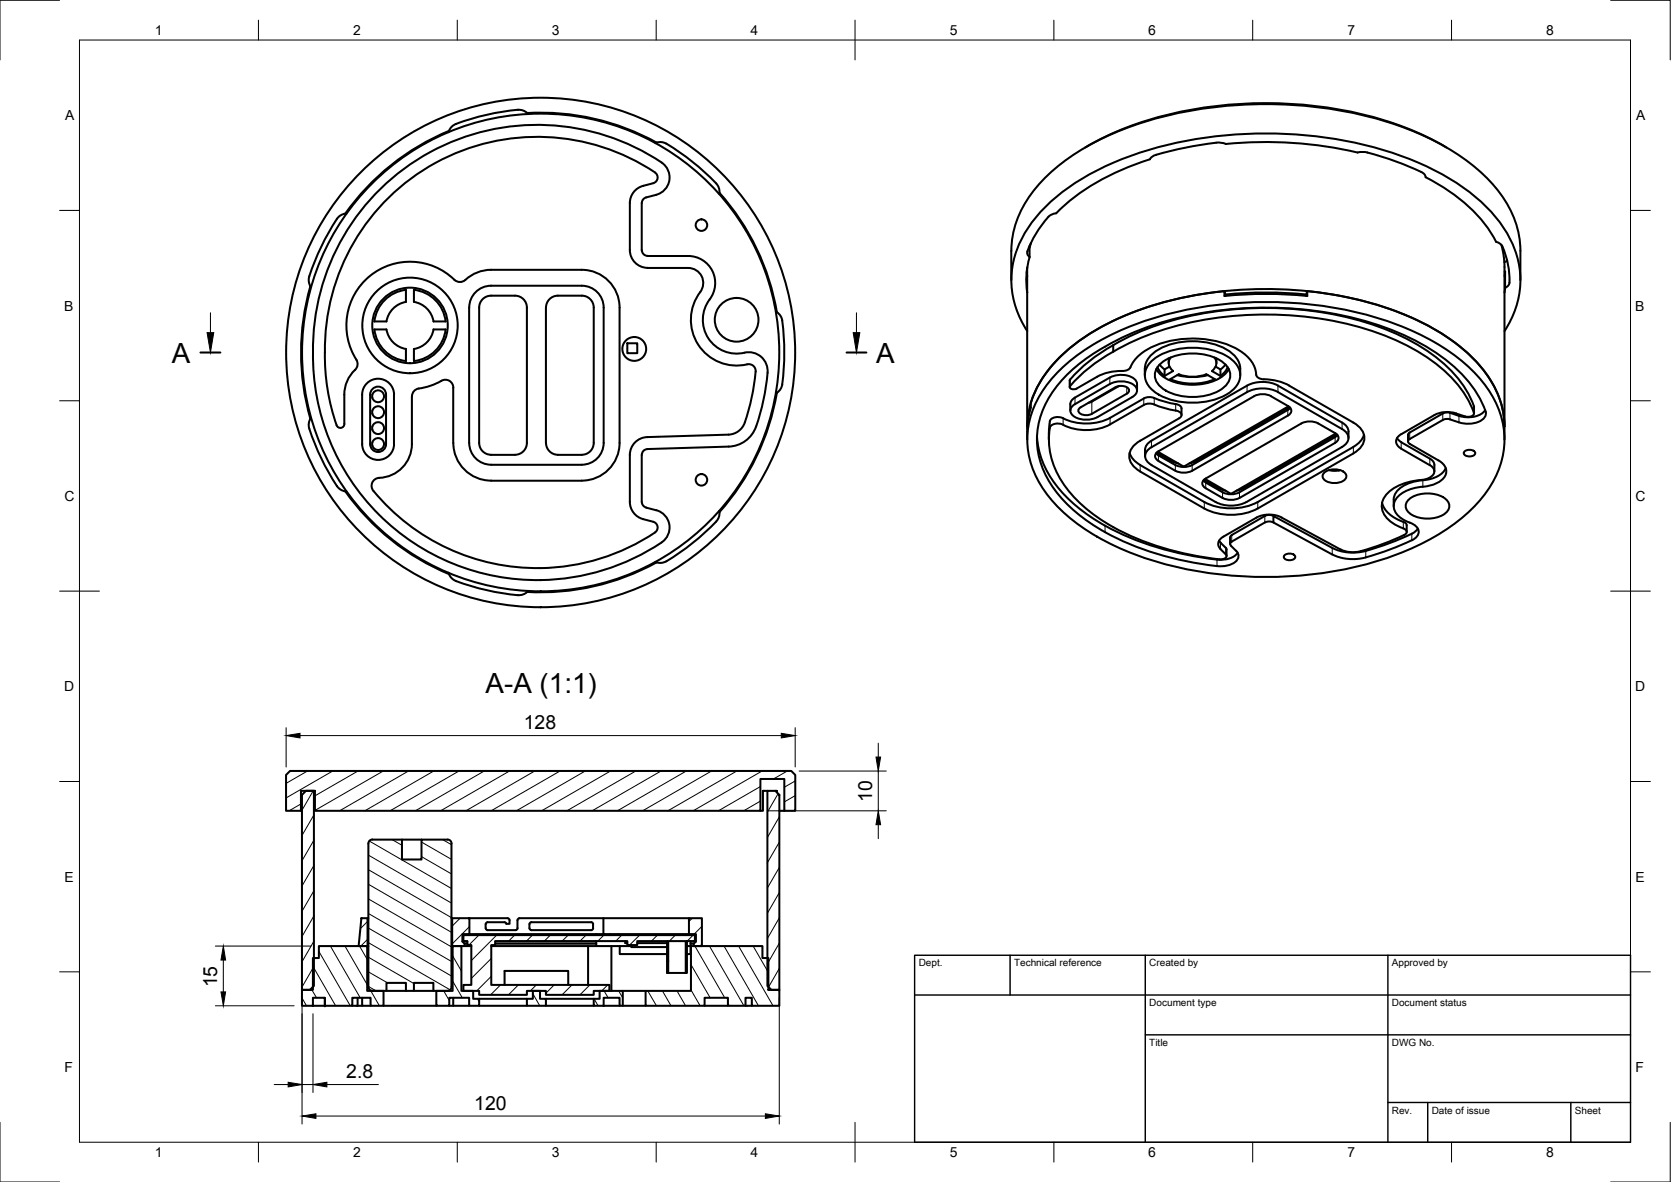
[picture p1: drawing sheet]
<svg xmlns="http://www.w3.org/2000/svg" width="420mm" height="297mm" viewBox="0 0 420 297" stroke-linecap="round" stroke-linejoin="round" font-family="sans-serif">
<!-- layer: Visible -->
<g fill="none" stroke="#000" stroke-width=".51">
<path d="M112.9 32.9a60.3 60.3 0 0 0-26.1 20.8M114.6 31.2l-1.2 .8-.6 1.2M132.6 28.4l.2 .3M132.6 28.4l-.9-.6a4.4 4.4 0 0 0-2.7-.1 61.3 61.3 0 0 0-14.3 3.4M132.6 28.4a60.2 60.2 0 0 1 32.5 7.4M165.1 35.8l1-.1 1.5 .4M165.1 35.8l-.3 .2M167.6 36.1a58.4 58.4 0 0 1 12.8 10.4l.4 .9 .1 1.4M272.9 37.1a88.5 88.5 0 0 1 43-11.2 95.3 95.3 0 0 1 43.6 8.9l4.2 2.3M305.8 35.9l-9 1.5a27.8 27.8 0 0 0-7.2 2.1l-.5 .5a56.2 56.2 0 0 0-23.5 13.6M305.8 35.9l1-.1 1.4 .4a102.1 102.1 0 0 1 33.1 2.1l1-.1a33.8 33.8 0 0 1 8.6 2.3l6.5 2.7 .9 .7 .2 .6a39.7 39.7 0 0 1 17.7 16.3l.8 .3a2.47 2.47 0 0 1 1.1 1.7 19.7 19.7 0 0 1 1.4 8.5l-.4 .6-.6 .4M86.8 53.7l-1 .3a4.3 4.3 0 0 0-1.8 2.1 61.3 61.3 0 0 0-6.2 13.3"/>
<path d="M87.2 53.7h-.4M161.4 51.1v11.7a1.49 1.49 0 0 0 1.5 1.5h10.2a6.8 6.8 0 0 1 6 3.8 6.8 6.8 0 0 1-.7 7.1 8.6 8.6 0 0 0-.1 10.1 8.6 8.6 0 0 0 9.5 3.2 4.9 4.9 0 0 1 5.1 6.4l-1.2 6.8-1.6 5.5M162.5 49.6a1.49 1.49 0 0 0-1.1 1.5M165 49l-2.5 .6M165 48.9a4.5 4.5 0 0 0 3.3-3.6 4.5 4.5 0 0 0-1.9-4.5 56.5 56.5 0 0 0-60.2-1.5 56.5 56.5 0 0 0-27.4 53.6 56.4 56.4 0 0 0 57.2 52.9M180.9 48.4a60.3 60.3 0 0 1 14.4 30.1M263.6 54.5a27.5 27.5 0 0 0-5.3 8.7M265.6 53.6l-1 .2-1 .7M77.8 69.4l-.1 1.6 .5 1.2M78 71.9a60.3 60.3 0 0 0 0 33.3M104.1 72.8a9 9 0 0 1 7.9 8h-3a6 6 0 0 0-4.9-4.9zM114.2 70.3a16 16 0 0 0-21.2-.9 16 16 0 0 0-3.4 21"/>
<path d="M114.2 70.3a2.21 2.21 0 0 0 3.4-.5 9.5 9.5 0 0 1 5.9-2h22.8a9.5 9.5 0 0 1 9.5 9.5v34M140.3 74.3h6a2.99 2.99 0 0 1 3 3v34M140.3 74.3a2.99 2.99 0 0 0-3 3v34M162.8 67.3h10.2M162.8 67.3a4.5 4.5 0 0 1-4.4-4.5v-11.8a4.5 4.5 0 0 1 3.3-4.3l2.6-.7a1.51 1.51 0 0 0 1-1.2 1.51 1.51 0 0 0-.6-1.5 53.5 53.5 0 0 0-57.1-1.3 53.5 53.5 0 0 0-25.8 50.9 50.1 50.1 0 0 0 3 14.3 1.01 1.01 0 0 0 1.1 .3 1.01 1.01 0 0 0 .7-1M173 67.3a3.8 3.8 0 0 1 3.4 2.1 3.8 3.8 0 0 1-.3 4 11.5 11.5 0 0 0-.4 13.4 11.5 11.5 0 0 0 12.6 4.7 1.75 1.75 0 0 1 1.7 1.9M195.1 78.3l.3 .2M195.4 78.5l.7 .7a4.2 4.2 0 0 1 .7 2.6 59.3 59.3 0 0 1-.2 15.3l-.5 .9-.7 .7M254.3 70.4v-7.4a26.2 26.2 0 0 1 8.7-18.6 62 62 0 0 1 26.6-14.3 105.7 105.7 0 0 1 64.5 2.4 54.5 54.5 0 0 1 21.4 14 25.4 25.4 0 0 1 6.8 16.5v7.4M258.1 68.3l.2 1.2M258.3 67.2v40M258.3 63.2a1.22 1.22 0 0 0 .6 1.4"/>
<path d="M258.9 61.8v2.8M258.9 64.6a20.2 20.2 0 0 0-.6 9M259.2 61.1l-.3 1.1M307.9 73.2a76.9 76.9 0 0 0-36.1 12.1 31.4 31.4 0 0 0-12.6 15.9M308.1 74l4.4-.3 5.8-.2 5.8 .2 4.4 .3M328.4 74l.3-.8v1.2l-4.4-.4-6-.1-6 .1-4.4 .4v-1.2l.2 1.2M328.4 74v.4M328.7 73.2a77.4 77.4 0 0 1 35.6 11.8 32.4 32.4 0 0 1 13 16l.9 4.1 .1 2.1a24.2 24.2 0 0 0-7.4-16.6 57.2 57.2 0 0 0-25.3-14.2 99.1 99.1 0 0 0-60.5 2 47.8 47.8 0 0 0-22.4 15.8 22.3 22.3 0 0 0-4.4 13.6M377.5 61.5a20.4 20.4 0 0 1 .8 5.6v43.4M378.3 69.5l.1-1.2-.1 5.3M378.5 68.3h-.2M379 65.5l-.7 .4"/>
<path d="M89.6 90.4a2.24 2.24 0 0 1-.9 3.1 8.5 8.5 0 0 0-2.1 5.7v7.3M92.2 96.3a4 4 0 0 1 4.4-.8 4 4 0 0 1 2.5 3.7v12.4a4 4 0 0 1-4 4 4 4 0 0 1-4-4v-12.4a4 4 0 0 1 1.1-2.9zM93.7 97.7a2 2 0 0 1 2.1-.4 2 2 0 0 1 1.3 1.9v12.4a2 2 0 0 1-2 2 2 2 0 0 1-2-2v-12.4v-.6zM94.1 80.8h3.1a6 6 0 0 1 4.9-4.9v-3.1a9 9 0 0 0-8 8M94.1 82.8a9 9 0 0 0 8 7.9v-3a6 6 0 0 1-4.9-4.9h-3.1M109 82.8h3a9 9 0 0 1-7.9 7.9v-3a5.9 5.9 0 0 0 4.9-4.9zM111 95.7a2 2 0 0 1 3 1.7v13.9M111 95.7a17.2 17.2 0 0 1-6.2 2.1 2 2 0 0 0-1.2 1.8v12a8.6 8.6 0 0 1-8.7 8.6 2 2 0 0 0-1 3.2 53.4 53.4 0 0 0 70.8 10.4M157.7 86.3h2.5v2.5h-2.5zM190 93.4a51.8 51.8 0 0 1-3 13.4 4.5 4.5 0 0 1-3.8 2.4l-20.4 .6M195.3 98.7a60.3 60.3 0 0 1-14.4 30M195.4 98.7l-.3 .1"/>
<path d="M258.3 83.2a22.7 22.7 0 0 1 .9-26.9 49 49 0 0 1 20.8-15.4 104.3 104.3 0 0 1 61.5-4.9 71.2 71.2 0 0 1 29.5 13.5 29.2 29.2 0 0 1 11.1 18.1 22.9 22.9 0 0 1-3.8 15.6M266.1 93.4a58.1 58.1 0 0 1 26-14.1 99.4 99.4 0 0 1 59.2 2.3 50.9 50.9 0 0 1 21 13.8 21.8 21.8 0 0 1 4 23.8 36.3 36.3 0 0 1-15.6 15.7 86.9 86.9 0 0 1-42.4 10.1 86.9 86.9 0 0 1-42.4-10.1 36.3 36.3 0 0 1-15.7-15.7 21.2 21.2 0 0 1 2.5-21.8zM269.1 95.4l-.1 1.9M277.8 87.1a34.1 34.1 0 0 0-15.5 15.7 20.2 20.2 0 0 0 3.4 21 48.1 48.1 0 0 0 21.1 14 77.1 77.1 0 0 0 20.7 4.5 3.9 3.9 0 0 0 3.9-2.4l-.2-1-.4-.5M277.8 87.1a80 80 0 0 1 38.6-9.8 84.8 84.8 0 0 1 39.6 8.3 37.7 37.7 0 0 1 16.2 14.6l1.4 3.2a2.27 2.27 0 0 1-1.9 2.6l-1.3 .4-1.4 .1a12.1 12.1 0 0 1-4.4-1.1M279.1 96.5l-8.8 5.1a1.72 1.72 0 0 0-1.2 1.6 1.72 1.72 0 0 0 1.2 1.6 6.3 6.3 0 0 0 5.6 0M279.1 94.9l-8.8 5-.7 .6a2.97 2.97 0 0 0-.5 2.7M279.1 96.5a5.6 5.6 0 0 1 6.6 .9 1.65 1.65 0 0 1-1 2.3l-8.8 5.1M279.1 94.9a5.8 5.8 0 0 1 6.5 .7l.3 .9v1.6M279.9 86.7v1.7M279.9 88.4a38.9 38.9 0 0 0-10.8 8.6M279.9 86.7a38.9 38.9 0 0 0-10.8 8.7"/>
<path d="M279.9 88.4a76.5 76.5 0 0 1 38.4-9.4 77 77 0 0 1 38.4 9.4 31 31 0 0 1 13.9 15.3 1.46 1.46 0 0 1-2.2 1M279.9 86.7a76.5 76.5 0 0 1 38.4-9.3 77 77 0 0 1 38.4 9.4 31 31 0 0 1 13.9 15.3v1.8M281.3 97l-6.8 3.9-.8 .3M284.2 92.3a2.76 2.76 0 0 1-2.9 .9l-1.7 .2-2.3 .6-6.6 3.7-1 .1a.6 .6 0 0 1-.6-.8M284.2 92.3a11.7 11.7 0 0 1 7.6-6 25.2 25.2 0 0 1 19.8 1.8 8.1 8.1 0 0 1 4.4 6.4 2.72 2.72 0 0 0 2.7 .8l2.6 .5 2.2 .8 16.8 9.6M287.8 94.3a6.3 6.3 0 0 1 4.1-6.8 18.7 18.7 0 0 1 16.9 .6 5.9 5.9 0 0 1 3 6.2M289.4 90.9a16.6 16.6 0 0 1 14-3.2 10.8 10.8 0 0 1 8.1 4.8 4.7 4.7 0 0 1-2.1 6 18.1 18.1 0 0 1-19.1 0 4.7 4.7 0 0 1-.9-7.6zM290.7 92.8a8.8 8.8 0 0 0 6.7 3.7 13.3 13.3 0 0 0 10.6-2.4l1-1.3M291 92.3l.7 1.1 1.1 1.1M291.5 91.7a13.3 13.3 0 0 1 11.9-2.5 8 8 0 0 1 5.7 4 4.1 4.1 0 0 1-2.5 5 14.5 14.5 0 0 1-14.4-.7 3.7 3.7 0 0 1-.7-5.8zM291.6 91.6l1.2 1.2M293.9 90.1v1.1"/>
<path d="M294 92.1l-1.2 .7v1.7M294.4 89.8a2.29 2.29 0 0 0 .6 3.4l-2.2 1.3M296 94.3a15.2 15.2 0 0 0 7.7 0M303.3 94a9.8 9.8 0 0 1-6.9 .1l-2.2 1.2a14.5 14.5 0 0 0 11.3 0l-2.2-1.2M305.3 89.8a2.29 2.29 0 0 1-.6 3.4l2.2 1.3M305.6 92.1l1.3 .7v1.7M305.9 90.1v1.1M308.1 91.6l-1.2 1.2M308.7 92.3l-.7 1.1-1.1 1.1M313.6 98.5l-24.1 13.9a2.36 2.36 0 0 0-1.6 2.2 2.36 2.36 0 0 0 1.6 2.3l16.1 9.3a8.7 8.7 0 0 0 7.8-.1l24.1-13.8a2.37 2.37 0 0 0 1.6-2.2 2.37 2.37 0 0 0-1.6-2.3l-16.2-9.3M313.6 96.9l-24.1 13.8-1.2 1.1-.4 1.2M313.6 98.5a8.6 8.6 0 0 1 7.8 0"/>
<path d="M313.6 96.9a8.6 8.6 0 0 1 7.8 0l16.1 9.3 1.2 1a3.6 3.6 0 0 1 .4 2.9M315.3 99.6l-24 13.8a1.29 1.29 0 0 0-.9 1.2 1.29 1.29 0 0 0 .9 1.2l4.2 2.5M315.4 99.6l1.7-.5a4.2 4.2 0 0 1 2.5 .5l4.2 2.4a1.29 1.29 0 0 1 .9 1.2 1.29 1.29 0 0 1-.9 1.2l-24 13.9-1.2 .4-1.3 .1-1.8-.5M78.2 105a3.5 3.5 0 0 0 0 3.9 58.5 58.5 0 0 0 6.8 13.6l.8 .7 1 .3M93.6 107.2a1.47 1.47 0 0 1 2.5-.5 1.47 1.47 0 0 1-.7 2.4 1.47 1.47 0 0 1-1.8-1.8v-.1M114 111.3a9.5 9.5 0 0 0 9.5 9.5M118 111.3v-34a5.5 5.5 0 0 1 5.5-5.5h22.8a5.5 5.5 0 0 1 5.5 5.5v34M118 111.3a5.5 5.5 0 0 0 5.5 5.5h22.8a5.5 5.5 0 0 0 5.5-5.5M120.5 111.3a3 3 0 0 0 3 3h6a2.99 2.99 0 0 0 3-3M120.5 111.3v-34a2.99 2.99 0 0 1 3-3h6a2.99 2.99 0 0 1 3 3v34M137.3 111.3a2.99 2.99 0 0 0 3 3M149.3 111.3a2.99 2.99 0 0 1-3 3h-6"/>
<path d="M155.8 111.3a9.5 9.5 0 0 1-9.5 9.5M162.8 109.8a4.5 4.5 0 0 0-4.4 4.5v11.8a4.5 4.5 0 0 0 3.3 4.4l2.5 .6a1.49 1.49 0 0 1 1.1 1.2 1.49 1.49 0 0 1-.6 1.5M190.1 107.2a7.5 7.5 0 0 1-6.9 5l-20.3 .6a1.49 1.49 0 0 0-1.5 1.6v12.1a1.49 1.49 0 0 0 1.1 1.1M259.2 101.2v1.2M259.2 102.4a23.2 23.2 0 0 0-.9 8.1M260.7 109.6a24.3 24.3 0 0 0 9 16.8l4.6 3.5 3.6 2.2M263.7 108.8v1.6M271.7 102.4a.95 .95 0 0 0-.5 1.1 .95 .95 0 0 0 .9 .7l1.5 .1 .9-.3 8.8-5.1a.95 .95 0 0 0 .6-1 .95 .95 0 0 0-1-.8l-1.5-.1-.9 .3-8.8 5.1M279.1 106.6l8.5-4.8a4 4 0 0 1 3.9 .3l4.1 1.1a1.13 1.13 0 0 1 1.2 .4 1.13 1.13 0 0 1 0 1.3l-10.1 5.8a4.3 4.3 0 0 0-2.6 5.1 5.7 5.7 0 0 0 2.6 2.7l16.1 9.3a14.9 14.9 0 0 0 13.4 0l24.1-13.9M279.1 106.6a13.8 13.8 0 0 1-12.5-.1 2.19 2.19 0 0 0-2.6 1 20.6 20.6 0 0 0 6.3 17.7 52.3 52.3 0 0 0 23.7 12.9 65.1 65.1 0 0 0 13.5 2.4 .76 .76 0 0 0 .8-.4 .76 .76 0 0 0-.1-.8 3.3 3.3 0 0 1-1.9-2.7 2.32 2.32 0 0 1 1.3-1.8l8.3-4.7a7 7 0 0 1 6.4 0l14.8 8M279.1 105a13.9 13.9 0 0 1-12.5-.1 2.08 2.08 0 0 0-2.2 .3 2.08 2.08 0 0 0-.6 2.1l-.1 1.5M287.9 113v1.6"/>
<path d="M290.7 113.9l4.8 3M290.8 113.8l4 2.2 1.5 .5M295.6 101.6l-4.1-1.1a4 4 0 0 0-3.9-.4l-8.5 4.9M295.6 101.5a1.57 1.57 0 0 1 1.5 1.2v1.6M324 102.1l-26.4 15.2-6.5-3.8M324.3 102.3l-23.5 13.5-1.8 .7M324.4 102.5l-.6 .5-24 13.8-1.8 .5h-1.3l-1.2-.5M327.2 106.4l-24 13.9a1.29 1.29 0 0 0-.9 1.2 1.29 1.29 0 0 0 .9 1.2l4.8 2.7 1.9 .2 1.2-.2 24.6-14.1M327.2 106.4l1.8-.5 1.9 .3 4.8 2.6a1.29 1.29 0 0 1 .9 1.3 1.29 1.29 0 0 1-.9 1.2M332.9 118.8a4.1 4.1 0 0 1 5.5 .4 1.8 1.8 0 0 1-1.9 2.1l-1.3 .1a2.53 2.53 0 0 1-2.7-1.7zM334.2 118.1l1.3 .2 1.4-.2M335.7 109.9l-24.6 14.1-1.2 .2-1.9-.2-5.4-3.3"/>
<path d="M335.9 109l-26.4 15.1-6.5-3.7M336.1 109.2l-23.4 13.5M336.3 109.3l-.6 .5M336.7 118.2h-.2M340.3 106.2a4.3 4.3 0 0 1 2.6 5 5.5 5.5 0 0 1-2.6 2.7M340.3 112.3l-24.1 13.8a14.9 14.9 0 0 1-13.4 .1l-16.7-9.7-1.3-1.3-.8-1.4M343 109.3l-.4 .9-.8 .9-1.5 1.2M351.3 110.1l1 1M352.3 111.1l7.2 4.2M352.4 109.1a1.93 1.93 0 0 0-1.4 1.8 1.93 1.93 0 0 0 1.3 1.9l7.2 4.1M354 109.3v1.6M359.5 116.9a1.68 1.68 0 0 1 1.2 1.7 1.68 1.68 0 0 1-1.4 1.5l-.6 .3a20.9 20.9 0 0 0-8 2.2 5 5 0 0 0-2.8 6.4 8.6 8.6 0 0 0 5 3.8"/>
<path d="M359.5 115.3l.7 .5 .5 1M360.7 116.8v1.7M361.7 115.7a2.88 2.88 0 0 1 2 2.6 2.88 2.88 0 0 1-1.8 2.8l-2.3 .9-1.8 .3M363.5 117.6a6.3 6.3 0 0 1-5.7 3.1M364.6 105.4l-.8-.1-1 .2-8.6 5.1a.62 .62 0 0 0 .3 .9l7.2 4.2M368.2 113.5a1.89 1.89 0 0 1 2.7 .2 1.59 1.59 0 0 1-2.4 .8 .6 .6 0 0 1-.3-1zM368.4 104.7a9.3 9.3 0 0 0-6.5-.9l-1.2 .5-8.3 4.8M373.4 103.1a6 6 0 0 1-6.5 1.4l-2.7-.8-1.1 .1-8.6 4.9-.5 .6M86.8 123.5a60.3 60.3 0 0 0 26.1 20.8M86.8 123.5h.4M123.5 120.8h22.8M162.5 127.6a8 8 0 0 1 4.2 1.5 4.5 4.5 0 0 1-.4 7.2 56.2 56.2 0 0 1-30.3 9.5"/>
<path d="M180.9 128.4v.3M180.9 128.7l-.1 1a4.4 4.4 0 0 1-1.6 2.3 57.8 57.8 0 0 1-12.1 9.3l-1 .2-1-.2M277.9 132.1a73.7 73.7 0 0 0 29.8 8.5l.7-.1a4.3 4.3 0 0 0 2.8-1.6M302.7 120.6l3.6 2.1M306.4 122.7l1.8 .6M306.5 135.9l1.8 1.9 .1 1.9M309.3 135.1v1.6M312.7 122.7l-1.8 .6M318 131.3l-8.6 5-.1 .6 1.5 1.5M318 129.7l-8.3 4.8-.4 .6M320.2 131.3a2.33 2.33 0 0 0-2.2 0M320.2 129.7a2.33 2.33 0 0 0-2.2 0"/>
<path d="M322.9 139.6a1.89 1.89 0 0 1 2.8 .2 1.59 1.59 0 0 1-2.5 .7 .6 .6 0 0 1-.3-.9zM335 137.7l-14.8-8v1.6l14.8 8M337.1 138.1l2 .6 1.6 .1 1.5-.3M347.5 126.4a7.4 7.4 0 0 0 5.4 4.8M352.9 132.8a.83 .83 0 0 1 .8 .7 .83 .83 0 0 1-.6 .9M352.9 131.2a1.06 1.06 0 0 1 .8 .8v1.7M353.1 134.4l-5.8 2.4-5.2 1.7M354.3 125.4a8.1 8.1 0 0 1 9.2 0 2.26 2.26 0 0 1 .9 2.2 2.26 2.26 0 0 1-1.6 1.8 8.3 8.3 0 0 1-8.5-.5 2.13 2.13 0 0 1 0-3.5zM356.5 132.8l-.4 .6a48.7 48.7 0 0 1-11.5 4.7 12.2 12.2 0 0 1-9.6-.4M357.8 122.3a8.9 8.9 0 0 0-6.9 3.2 3.5 3.5 0 0 0 1.8 5l1.8 .8a2.43 2.43 0 0 1 2.1 3l-.3 .4a10.3 10.3 0 0 1-4.3 2.4l-2 .8a49.6 49.6 0 0 1-8.5 2.5l-2 .1-1.9-.3-2.6-.9M357.8 120.7a8.6 8.6 0 0 0-7 3.4l-.4 1.4v1.7M112.8 143.9a3.5 3.5 0 0 0 3 2.5 61.3 61.3 0 0 0 14.4 3.2"/>
<path d="M132.6 148.7l-.9 .6-1.5 .3M132.8 148.5l-.2 .2M136 145.8h.1M164.8 141.2l.3 .1M165.1 141.3a60.2 60.2 0 0 1-32.5 7.5M71.9 194.7l1-1h126.1l1 1v9.1h-2.8v-8h-6v8h-112v-5.1h-3.5v5.1h-3.8zM76.9 198.7h2v49.1l-1 1h-2v-49zM193 198.7h2l1 1.1v49h-2l-1-1zM193 198.7h-1.2v5.1h-.6M195 198.7h.3v.4M75.7 203.8h.2M93.6 211h7.5v5h4.9v-5h6.5"/>
<path d="M93.6 211a1.01 1.01 0 0 0-1 1v36a1.01 1.01 0 0 0 1 1M101.1 211h4.9M112.5 211a.97 .97 0 0 1 1 1v36a1.04 1.04 0 0 1-1 1h-3.5v-2h-4.9v2h-2M196 203.8h1.2M80.2 237.8h12.1v11.2h4.1v3.8h-3.2v-2.1h-4.6v2.1h-6.9v-2.1h-3v2.1h-2.8v-4h2.8v-8h1.5zM90.9 230.7h1.6v7.1h-2.3zM92.6 230.7h-.1v7.1h.1M113.5 237.8h.2M113.5 230.7h.2M113.7 230.7h4.3v4h-1.7v1.9l.5 .6v.6h-3.1zM113.7 230.7v7.1M113.8 237.8h2.2v11.2h3v2h1.5v1.8h-2.5v-2.1h-5v2.1h-3.3v-3.8h4.1z"/>
<path d="M116.3 236.6h1.2M116.8 237.8h1.7M116.8 237.2h.7M118 230.7h9.6l.5 .3v.3v.9h-.8l-.4-.4h-4.3h-.2l-.3 .4M118 234.7h33.7M123.5 237.8h26.4M124.5 237.2h25.4M124.5 236.6h25.4M133.1 232.2l.1 1.3 .4 .3h15M147.9 237.8v9.7M148.6 231.8l-15-.1-.4 .3-.1 .2M148.6 231.7l.3 .1 .2 .4"/>
<path d="M149.1 232.2v1.1M149.1 233.3v.2l-.5 .3M149.9 237.8h8.8M149.9 236.5v1.3M151.7 230.7v4h21.5M153.5 234.7v.3M153.7 237.8v11.2M155.8 237.8v2h11.9M157.2 236.5v.5h.5M158.7 237.5v.5h9M160.2 237h7.5M172.7 237.8h1"/>
<path d="M173.2 230.7h3.3v7.1h-2.1v-.6l.6-.6v-1.9h-1.8zM173.2 230.7h-42.6l-.4 .3-.1 .2v2.3l-.5 .3h-7l-.4-.3-.1-1.3M173.6 236.6v3.2h-.9M173.6 236.6h1.4M173.6 237.2h.8M173.6 236.5v.1M81.7 250.7v2.1h-3M88.6 252.8h1.3M89.9 252.8h1.2M89.9 250.7v2.1M91.1 250.7v2.1h2.1M93.6 249h3.6v-2h4.9v2"/>
<path d="M96.4 252.8h13.3M97.2 249h4.9M104.1 249h4.9M113 252.8h5M114 250.7v2.1M120.5 252.8h12M120.5 251h12M126.9 247.5v-3.5h16v3.5M134 249h1.8v2h1.5v1.8h-4.8v-1.8h1.5zM137.3 252.8h12M137.3 251h12M150.8 249h5.8v3.8h-.8v-2.1h-4v2.1h-2.5v-1.8h1.5z"/>
<path d="M151.8 252.8h4M156.6 252.8h5.7M156.6 249h5.7M162.3 249h11.4v-11.2h18v3h1.5v8h2.8v4h-7v-2.1h-1.5v2.1h-4.5v-2.1h-5.8v2.1h-14.9zM167.7 241.5v3h5v-8h2v-1.5h-58.2v1.5h1v1h1v10h-2v1.5h4v1h12v-1h4.8v1h12v-1h3.9v-1.5h-29.7v-10h1v-1h33.2v1h2.5v-1h7.5v5h.3v-5h4.4v8M168 241.5v3M177.2 252.8h5.8M187.5 252.8h1.5"/>
<circle cx="176.4" cy="56.6" r="1.45"/>
<circle cx="95.1" cy="99.6" r="1.5"/>
<circle cx="103.1" cy="81.8" r="12"/>
<circle cx="103.1" cy="81.8" r="9.5"/>
<circle cx="135.9" cy="88.6" r="60"/>
<circle cx="135.9" cy="88.6" r="64"/>
<circle cx="159.5" cy="87.7" r="3"/>
<circle cx="185.2" cy="80.4" r="5.5"/>
<circle cx="95.1" cy="111.6" r="1.5"/>
<circle cx="95.1" cy="103.6" r="1.5"/>
<circle cx="176.4" cy="120.6" r="1.45"/>
</g>
<!-- layer: Visible Narrow -->
<g fill="none" stroke="#000" stroke-width=".25">
<path d="M379.5 69.7v1.4M269.1 95.4v1.6M270.3 99.9v1.7M279.1 94.9v1.6M283.3 97.3v1.6M307.2 94.7l-1.4 .8M313.6 96.9v1.6M321.3 96.9v1.6M264 105.9v1.6M267.3 105.1v1.7M274.5 100.9v3.1M279.1 105v1.6"/>
<path d="M286.7 116.9v1.6M287.6 100.1v1.7M289.5 110.8v1.6M290.2 100v1.7M291.3 114.4v1.5M294.5 115.9v.4M295.5 116.9v1.4M295.6 101.6v1.6M299.8 116.9v1.4M300.8 115.9v.4M323.8 103v1.4M335.7 109.9v1.4"/>
<path d="M337.5 106.2v1.6M340.3 112.3v1.6M352.3 111.1v1.7M354.5 108.7v1.6M359.5 115.3v1.6M362.8 103.9v1.6M364.6 103.7v1.7M366.8 104.5v1.6M370.6 102.1v1.6M277.9 132.1v1.6M302.8 126.2v1.6M303.2 121.3v1.4"/>
<path d="M306.3 122.7v.4M306.9 136.4v1.6M307.4 123.7v1.4M308.2 137.7v1.6M309.7 134.5v1.6M311.7 123.7v1.4M312.7 122.7v.4M316.3 126.2v1.6M318 129.7v1.6M335 137.7v1.6M343.4 138.5v1.6M352.8 131.2v1.6"/>
<path d="M355 134.1v1.7M357.8 120.7v1.6M306 140.6v1.7"/>
</g>
<!-- layer: Visible -->
<circle cx="81.7" cy="252.8" r=".24" fill="#000" stroke="#000" stroke-width=".25"/>
<!-- layer: Border -->
<g fill="none" stroke="#000" stroke-width=".25">
<path d="M15 .1h-15v15M20 10.1h390v276.9h-390zM65 5.1v5M115 5.1v5M165 5.1v5M215 5.1v10M265 5.1v5M315 5.1v5M365 5.1v5M405 .1h15v15M15 52.9h5M410 52.9h5"/>
<path d="M15 100.7h5M410 100.7h5M15 148.6h10M405 148.6h10M15 196.4h5M410 196.4h5M15 244.2h5M410 244.2h5M0 282.1v14.9h15M65 287v5M115 287v5M165 287v5"/>
<path d="M215 282.1v9.9M265 287v5M315 287v5M365 287v5M420 282.1v14.9h-15"/>
</g>
<!-- layer: Hatching -->
<g fill="none" stroke="#000" stroke-width=".25">
<path d="M77.3 193.8l-5.4 3.1M78.7 198.8l-2.8 4.8M83.7 193.8l-11.8 6.7M90 193.8l-10.8 6.2M96.4 193.8l-17.2 9.9M102.7 193.8l-17.3 10M109.1 193.8l-17.4 10M115.4 193.8l-17.3 10M121.8 193.8l-17.4 10M128.1 193.8l-17.3 10M134.5 193.8l-17.4 10M140.8 193.8l-17.3 10"/>
<path d="M147.2 193.8l-17.4 10M153.5 193.8l-17.3 10M159.9 193.8l-17.4 10M166.2 193.8l-17.3 10M172.6 193.8l-17.4 10M178.9 193.8l-17.3 10M185.3 193.8l-17.4 10M191.2 197.7l-10.6 6.1M191.6 193.8l-17.3 10M195.6 199.5l-2.7 4.6M198 193.8l-3.5 2M199.9 196.3l-2.7 1.6"/>
<path d="M199.9 199.9l-2.7 1.6M75.7 202l-3 1.8M79 204.8l-3.1 5.1M79 211.1l-3.1 5.2M79 217.5l-3.1 5.1M92.6 218.6l20.9 12M92.6 214.9l20.9 12.1M92.9 211.4l20.6 11.9M98.6 211l2.5 1.4M106 215.3l7.5 4.3M106 211.6l7.5 4.4M111.3 211l2.2 1.3"/>
<path d="M191.2 201.3l-4.2 2.5M195.9 205.3l-3 5.2M195.9 211.7l-3 5.1M195.9 218l-3 5.2M199.9 203.6l-.2 .2M79 223.8l-3.1 5.2M79 230.1l-3.1 5.2M79 236.5l-3.1 5.2M80.2 239.1l7.9 13.7M83.1 237.8l7.5 12.9M86.7 237.8l5.7 9.7M90.4 237.8l2 3.3"/>
<path d="M92.5 231.5l-1.9 1.9M92.5 236l-1.8 1.8M92.6 236.9l20.6 11.9M92.6 233.2l20.9 12.1M92.6 229.6l20.9 12M92.6 225.9l20.9 12.1M92.6 222.2l20.9 12.1M115.7 230.8l-2 1.9M118 232.9l-4.3 4.3M120.4 235l-2.5 2.5M124.9 235l-6.4 6.4M129.4 235l-1.5 1.5"/>
<path d="M133.9 235l-1.5 1.5M138.4 235l-1.5 1.5M142.9 235l-1.5 1.5M147.3 235l-1.5 1.5M151.8 235l-1.5 1.5M156.3 235l-1.5 1.5M160.8 235l-2.5 2.5M165.3 235l-1.5 1.5M168 236.8l-.3 .3M169.8 235l-1.5 1.5M172.7 236.6l-.3 .3M174.1 230.8l-.9 .8"/>
<path d="M174.3 235l-1.5 1.5M174.7 237.8l7.5 12.9M176.5 232.8l-2 1.9M176.5 237.3l-.5 .5M178.4 237.8l8.6 15M182.1 237.8l8.6 15M185.7 237.8l8.7 15M189.4 237.8l3.8 6.6M195.9 224.3l-3 5.2M195.9 230.7l-3 5.2M195.9 237l-3 5.2M75.9 250.8l1.2 2"/>
<path d="M78.4 248.8l1.2 1.9M78.7 242.9l5.7 9.9M79 242.8l-3.1 5.2M92.6 247.9l2 1.1M92.6 244.2l4.9 2.8M92.6 240.5l11.5 6.7M93.2 249l2.2 3.8M109.7 252.2l.4 .6M111.6 249l1.4 2.4M113.8 246.6l2.4 4.1M113.8 240.2l2.2 3.9M116.9 247.5l-.4 .3"/>
<path d="M118.9 249l.1 .2M120.1 251l.4 .7M123.5 240.9l-5 5M123.5 245.3l-3.6 3.7M125.9 247.5l-2.5 2.5M130.3 247.5l-2.5 2.5M132.5 249.9l-.2 .1M134 249.7l1.7 3.1M134.9 247.5l-1.6 1.5M139.3 247.5l-2 2.1M143.8 247.5l-2.5 2.5M148.3 247.5l-2.5 2.5"/>
<path d="M149.4 251l1 1.8M151.9 249l1 1.7M152.8 247.5l-1.5 1.5M155.6 249l1 1.8M162.9 249l2.2 3.8M166.6 249l2.1 3.8M168 241.3l-.2 .2M170.2 249l2.2 3.8M172.7 241.1l-.3 .3M173.7 248.7l2.3 4.1M173.7 242.4l4.9 8.3M183 252.1l.4 .7"/>
<path d="M195.7 248.8l.2 .3M195.9 243.4l-2.6 4.7"/>
</g>
<!-- layer: Annotations -->
<path d="M50.4 88.6h5M212.9 88.6h4.9" fill="none" stroke="#000" stroke-width=".51"/>
<path d="M52.9 78.6v5M215.3 78.6v5" fill="none" stroke="#000" stroke-width=".25"/>
<path d="M52.1 83.6h1.6l-.8 5zM214.5 83.6h1.7l-.9 5z" fill="#000" stroke="#000" stroke-width=".25"/>
<!-- layer: Dimensions -->
<g fill="none" stroke="#000" stroke-width=".25">
<path d="M71.9 182.9v9.9M75.4 184.9h121M199.9 182.9v9.9M200.9 193.8h21.9M220.8 186.8v3.5M220.8 193.8v10M193.2 203.8h29.6M220.8 207.2v3.6M54.1 237.8h24.1M54.1 252.8h19.9M56.2 241.3v8M75.9 250.7v31.8"/>
<path d="M78.7 254.7v19.9M195.9 250.7v31.8M68.9 272.5h3.6M75.9 272.5h2.8M82.2 272.5h12.9M79.4 280.5h113"/>
</g>
<path d="M71.9 184.9l3.5-.6v1.1zM196.4 184.3l3.5 .6-3.5 .5zM220.3 190.3h1.1l-.6 3.5zM220.8 203.8l.6 3.4h-1.1zM56.2 237.8l.5 3.5h-1.1zM55.6 249.3h1.1l-.5 3.5zM72.5 272l3.4 .5-3.4 .6zM75.9 280.5l3.5-.6v1.2zM78.7 272.5l3.5-.5v1.1zM192.4 279.9l3.5 .6-3.5 .6z" fill="#000" stroke="#000" stroke-width=".25"/>
<!-- layer: TitleBlock -->
<path d="M230 240.1h180v46.9h-180zM230 250h180M254 240.1v9.9M288 240.1v46.9M349 240.1v46.9M288 260.1h122M349 277.1h61M359 277.1v9.9M395 277.1v9.9" fill="none" stroke="#000" stroke-width=".36"/>
<g font-size="7">
<text x="43.2" y="91.1">A</text>
<text x="220.3" y="91.1">A</text>
<text x="122.1" y="174">A-A (1:1)</text>
</g>
<g font-size="4.9">
<text x="131.7" y="183.3">128</text>
<text x="219.3" y="201.6" transform="rotate(-90 219.3 201.6)">10</text>
<text x="54.6" y="248.1" transform="rotate(-90 54.6 248.1)">15</text>
<text x="87.1" y="271">2.8</text>
<text x="119.2" y="278.9">120</text>
</g>
<g font-size="3.5">
<text x="39" y="8.8">1</text>
<text x="88.8" y="8.8">2</text>
<text x="138.8" y="8.8">3</text>
<text x="188.7" y="8.8">4</text>
<text x="238.8" y="8.8">5</text>
<text x="288.7" y="8.8">6</text>
<text x="338.8" y="8.8">7</text>
<text x="388.8" y="8.8">8</text>
<text x="16.4" y="30.2">A</text>
<text x="411.4" y="30.2">A</text>
<text x="16.2" y="78">B</text>
<text x="411.2" y="78">B</text>
<text x="16.2" y="125.9">C</text>
<text x="411.2" y="125.9">C</text>
<text x="16.2" y="173.7">D</text>
<text x="411.2" y="173.7">D</text>
<text x="16.2" y="221.6">E</text>
<text x="411.2" y="221.6">E</text>
<text x="16.2" y="269.4">F</text>
<text x="411.2" y="269.4">F</text>
<text x="39" y="290.8">1</text>
<text x="88.8" y="290.8">2</text>
<text x="138.8" y="290.8">3</text>
<text x="188.7" y="290.8">4</text>
<text x="238.8" y="290.8">5</text>
<text x="288.7" y="290.8">6</text>
<text x="338.8" y="290.8">7</text>
<text x="388.8" y="290.8">8</text>
</g>
<g font-size="2.5">
<text x="231" y="242.9">Dept.</text>
<text x="255" y="242.9">Technical reference</text>
<text x="289" y="242.9">Created by</text>
<text x="350" y="242.9">Approved by</text>
<text x="289" y="252.8">Document type</text>
<text x="350" y="252.8">Document status</text>
<text x="289" y="262.9">Title</text>
<text x="350" y="262.9">DWG No.</text>
<text x="350" y="279.9">Rev.</text>
<text x="360" y="279.9">Date of issue</text>
<text x="396" y="279.9">Sheet</text>
</g>
</svg>
